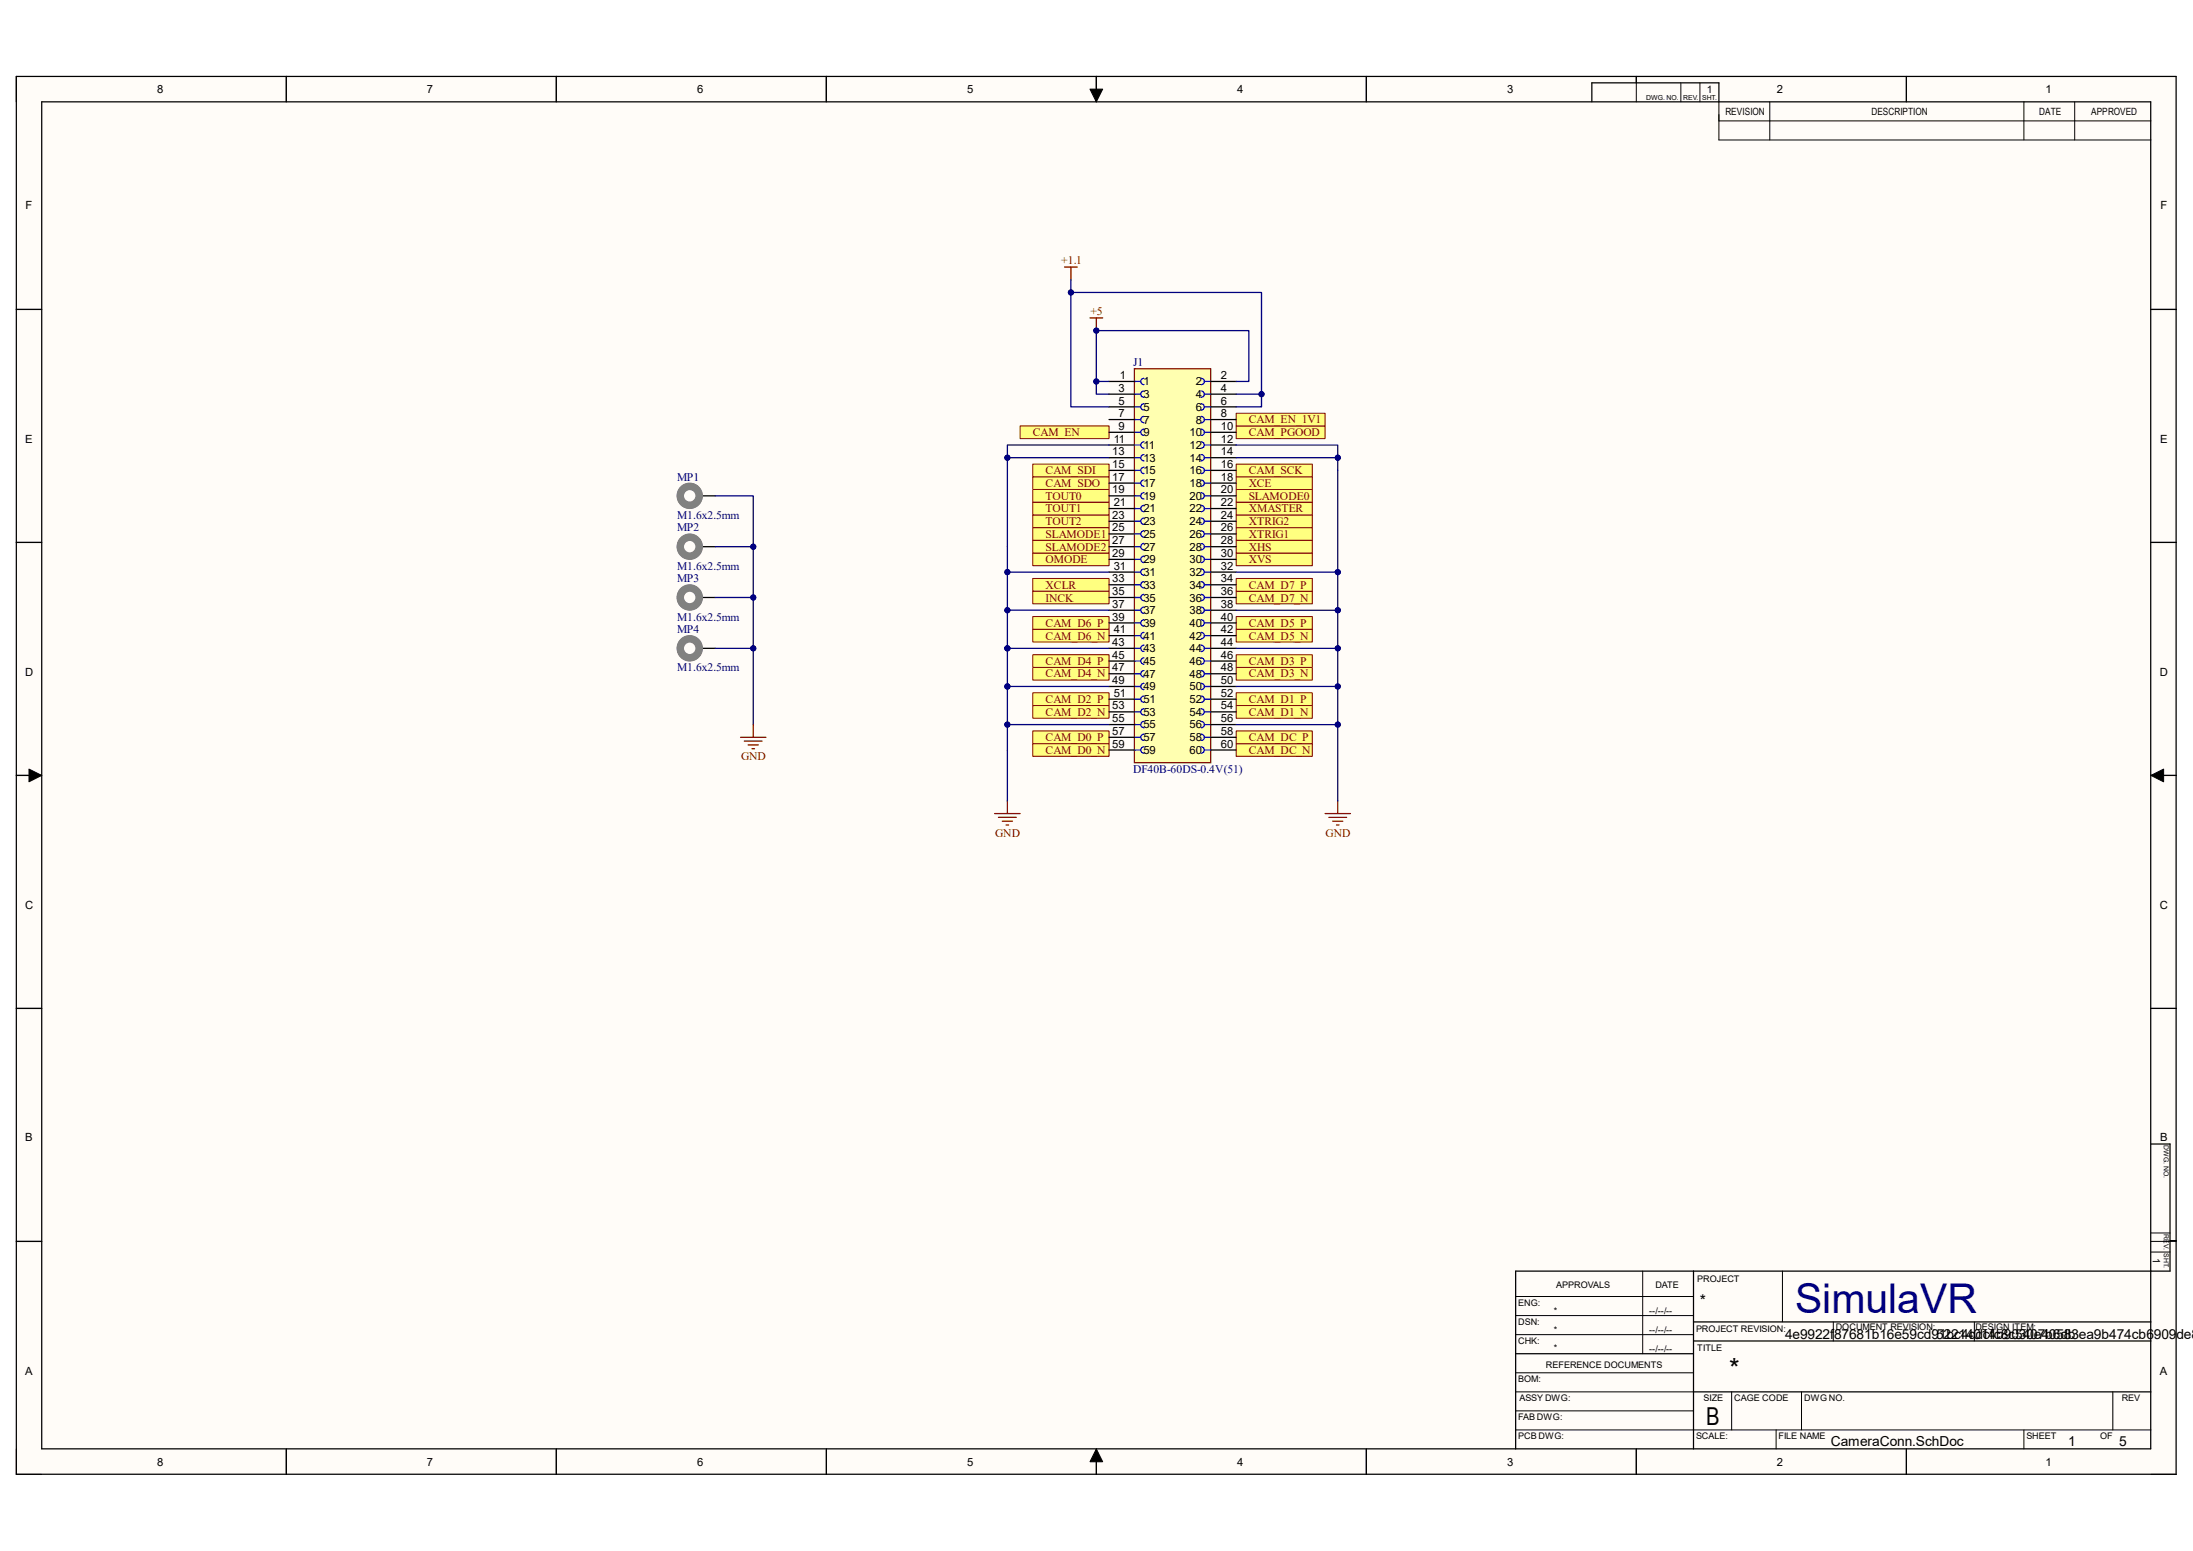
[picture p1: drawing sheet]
<svg xmlns="http://www.w3.org/2000/svg" width="297mm" height="210mm" viewBox="0 0 297 210" stroke-linecap="round" stroke-linejoin="round" font-family="sans-serif">
<g fill="#fffcf8">
<path d="M2.2 10.4h292.6v189.2h-292.6z" fill-rule="evenodd"/>
<path d="M5.7 13.8h285.6v182.4h-285.6z" fill-rule="evenodd"/>
</g>
<g fill="none" stroke="#000" stroke-width=".14">
<path d="M2.2 10.3v3.5M38.8 10.3v3.5M75.3 10.3v3.5M111.9 10.4v3.4M147.6 12.1h1.7l-.8 1.7zM148.5 10.4v3.4M185 10.4v3.4M221.6 10.4v3.4M227.6 11.2v2.6M230.2 11.2v2.6M232.8 13.8v5.2h58.5M232.8 16.4h58.5"/>
<path d="M239.7 13.8v5.2M258.2 10.4v3.4M274.1 13.8v5.2M281 13.8v5.2M2.2 41.9h3.4M291.3 41.9h3.5M2.2 73.4h3.4M291.3 73.4h3.5M2.2 105h3.4M3.9 104.1l1.7 .9-1.7 .9zM291.3 105l1.7-.9v1.8zM291.3 105h3.5"/>
<path d="M2.2 136.5h3.4M291.3 136.5h3.5M2.2 168.1h3.4M205.3 178.1h24.1M205.3 175.6h24.1M222.5 172.1v11.2M241.4 172.1v6.9M248.3 179v2.6M267.4 179v2.6M291.3 168.1h3.5M291.3 169.5h2.6M291.3 167h2.6"/>
<path d="M2.2 196.2v3.4h3.5M38.8 196.2v3.4M75.3 196.2v3.4M111.9 196.2v3.4M148.5 196.2l.8 1.7h-1.7zM148.5 196.2v3.4M185 196.2v3.4M205.3 193.6h86M205.3 180.7h24.1M205.3 188.5h24.1M205.3 185.9h24.1M205.3 191h24.1"/>
<path d="M221.6 196.2v3.4M234.5 188.5v5.1M240.5 193.6v2.6M244 188.5v5.1M258.2 196.2v3.4M274.1 193.6v2.6M286.2 188.5v5.1M291.3 199.6h3.5"/>
</g>
<g fill="none" stroke="#000" stroke-width=".17">
<path d="M2.2 10.4h292.5v189.2h-292.5zM5.7 13.8h285.6v182.4h-285.6zM38.8 10.3v3.5M75.3 10.3v3.5M111.9 10.4v3.4M148.5 10.4v3.4M185 10.4v3.4M215.6 13.8v-2.6h17.2v2.6M221.6 10.4v.8M258.2 10.4v3.4M2.2 41.9h3.4M291.3 41.9h3.5"/>
<path d="M2.2 73.4h3.4M291.3 73.4h3.5M2.2 105h3.4M291.3 105h3.5M2.2 136.5h3.4M291.3 136.5h3.5M291.3 154.9h2.6v17.2h-88.6v24.1M2.2 168.1h3.4M229.4 179h61.9M229.4 172.1v24.1M293.9 168h.9M38.8 196.2v3.4"/>
<path d="M75.3 196.2v3.4M111.9 196.2v3.4M148.5 196.2v3.4M185 196.2v3.4M205.3 183.3h24.1M221.6 196.2v3.4M229.4 181.6h61.9M229.4 188.5h61.9M258.2 196.2v3.4"/>
</g>
<path d="M147.6 12.1h1.7l-.8 1.7zM3.9 104.1l1.7 .9-1.7 .9zM291.3 105l1.7-.9v1.8zM148.5 196.2l.8 1.7h-1.7z" fill="#000"/>
<path d="M147.6 43h1.7M148.5 43v1.8" fill="none" stroke="#800000" stroke-width=".17"/>
<circle cx="148.5" cy="44.8" r=".34" fill="#000080"/>
<circle cx="148.5" cy="44.8" r=".34" fill="none" stroke="#000080" stroke-width=".14"/>
<path d="M144.2 36.2h1.7M145 36.2v1.7" fill="none" stroke="#800000" stroke-width=".17"/>
<path d="M167.4 100.7h10.3v1.7h-10.3z" fill-rule="evenodd" fill="#ffff80"/>
<path d="M167.4 100.7h10.3v1.7h-10.3z" fill="none" stroke="#800000" stroke-width=".14"/>
<path d="M139.9 100.7h10.3v1.7h-10.3z" fill-rule="evenodd" fill="#ffff80"/>
<path d="M139.9 100.7h10.3v1.7h-10.3z" fill="none" stroke="#800000" stroke-width=".14"/>
<path d="M167.4 99h10.3v1.7h-10.3z" fill-rule="evenodd" fill="#ffff80"/>
<path d="M167.4 99h10.3v1.7h-10.3z" fill="none" stroke="#800000" stroke-width=".14"/>
<path d="M139.9 99h10.3v1.7h-10.3z" fill-rule="evenodd" fill="#ffff80"/>
<path d="M139.9 99h10.3v1.7h-10.3z" fill="none" stroke="#800000" stroke-width=".14"/>
<path d="M167.4 95.5h10.3v1.8h-10.3z" fill-rule="evenodd" fill="#ffff80"/>
<path d="M167.4 95.5h10.3v1.8h-10.3z" fill="none" stroke="#800000" stroke-width=".14"/>
<path d="M139.9 95.5h10.3v1.8h-10.3z" fill-rule="evenodd" fill="#ffff80"/>
<path d="M139.9 95.5h10.3v1.8h-10.3z" fill="none" stroke="#800000" stroke-width=".14"/>
<path d="M167.4 93.8h10.3v1.7h-10.3z" fill-rule="evenodd" fill="#ffff80"/>
<path d="M167.4 93.8h10.3v1.7h-10.3z" fill="none" stroke="#800000" stroke-width=".14"/>
<path d="M139.9 93.8h10.3v1.7h-10.3z" fill-rule="evenodd" fill="#ffff80"/>
<path d="M139.9 93.8h10.3v1.7h-10.3z" fill="none" stroke="#800000" stroke-width=".14"/>
<path d="M167.4 90.4h10.3v1.7h-10.3z" fill-rule="evenodd" fill="#ffff80"/>
<path d="M167.4 90.4h10.3v1.7h-10.3z" fill="none" stroke="#800000" stroke-width=".14"/>
<path d="M139.9 90.4h10.3v1.7h-10.3z" fill-rule="evenodd" fill="#ffff80"/>
<path d="M139.9 90.4h10.3v1.7h-10.3z" fill="none" stroke="#800000" stroke-width=".14"/>
<path d="M167.4 88.7h10.3v1.7h-10.3z" fill-rule="evenodd" fill="#ffff80"/>
<path d="M167.4 88.7h10.3v1.7h-10.3z" fill="none" stroke="#800000" stroke-width=".14"/>
<path d="M139.9 88.7h10.3v1.7h-10.3z" fill-rule="evenodd" fill="#ffff80"/>
<path d="M139.9 88.7h10.3v1.7h-10.3z" fill="none" stroke="#800000" stroke-width=".14"/>
<path d="M167.4 85.2h10.3v1.7h-10.3z" fill-rule="evenodd" fill="#ffff80"/>
<path d="M167.4 85.2h10.3v1.7h-10.3z" fill="none" stroke="#800000" stroke-width=".14"/>
<path d="M139.9 85.2h10.3v1.7h-10.3z" fill-rule="evenodd" fill="#ffff80"/>
<path d="M139.9 85.2h10.3v1.7h-10.3z" fill="none" stroke="#800000" stroke-width=".14"/>
<path d="M167.4 83.5h10.3v1.7h-10.3z" fill-rule="evenodd" fill="#ffff80"/>
<path d="M167.4 83.5h10.3v1.7h-10.3z" fill="none" stroke="#800000" stroke-width=".14"/>
<path d="M139.9 83.5h10.3v1.7h-10.3z" fill-rule="evenodd" fill="#ffff80"/>
<path d="M139.9 83.5h10.3v1.7h-10.3z" fill="none" stroke="#800000" stroke-width=".14"/>
<path d="M167.4 80.1h10.3v1.7h-10.3z" fill-rule="evenodd" fill="#ffff80"/>
<path d="M167.4 80.1h10.3v1.7h-10.3z" fill="none" stroke="#800000" stroke-width=".14"/>
<path d="M167.4 78.3h10.3v1.8h-10.3z" fill-rule="evenodd" fill="#ffff80"/>
<path d="M167.4 78.3h10.3v1.8h-10.3z" fill="none" stroke="#800000" stroke-width=".14"/>
<path d="M139.9 80h10.3v1.8h-10.3z" fill-rule="evenodd" fill="#ffff80"/>
<path d="M139.9 80h10.3v1.8h-10.3z" fill="none" stroke="#800000" stroke-width=".14"/>
<path d="M139.9 78.3h10.3v1.7h-10.3z" fill-rule="evenodd" fill="#ffff80"/>
<path d="M139.9 78.3h10.3v1.7h-10.3z" fill="none" stroke="#800000" stroke-width=".14"/>
<path d="M167.4 74.9h10.3v1.7h-10.3z" fill-rule="evenodd" fill="#ffff80"/>
<path d="M167.4 74.9h10.3v1.7h-10.3z" fill="none" stroke="#800000" stroke-width=".14"/>
<path d="M167.4 73.2h10.3v1.7h-10.3z" fill-rule="evenodd" fill="#ffff80"/>
<path d="M167.4 73.2h10.3v1.7h-10.3z" fill="none" stroke="#800000" stroke-width=".14"/>
<path d="M167.4 71.4h10.3v1.8h-10.3z" fill-rule="evenodd" fill="#ffff80"/>
<path d="M167.4 71.4h10.3v1.8h-10.3z" fill="none" stroke="#800000" stroke-width=".14"/>
<path d="M167.4 69.7h10.3v1.7h-10.3z" fill-rule="evenodd" fill="#ffff80"/>
<path d="M167.4 69.7h10.3v1.7h-10.3z" fill="none" stroke="#800000" stroke-width=".14"/>
<path d="M139.9 74.9h10.3v1.7h-10.3z" fill-rule="evenodd" fill="#ffff80"/>
<path d="M139.9 74.9h10.3v1.7h-10.3z" fill="none" stroke="#800000" stroke-width=".14"/>
<path d="M139.9 73.2h10.3v1.7h-10.3z" fill-rule="evenodd" fill="#ffff80"/>
<path d="M139.9 73.2h10.3v1.7h-10.3z" fill="none" stroke="#800000" stroke-width=".14"/>
<path d="M139.9 71.4h10.3v1.8h-10.3z" fill-rule="evenodd" fill="#ffff80"/>
<path d="M139.9 71.4h10.3v1.8h-10.3z" fill="none" stroke="#800000" stroke-width=".14"/>
<path d="M139.9 69.7h10.3v1.7h-10.3z" fill-rule="evenodd" fill="#ffff80"/>
<path d="M139.9 69.7h10.3v1.7h-10.3z" fill="none" stroke="#800000" stroke-width=".14"/>
<path d="M167.4 68h10.3v1.7h-10.3z" fill-rule="evenodd" fill="#ffff80"/>
<path d="M167.4 68h10.3v1.7h-10.3z" fill="none" stroke="#800000" stroke-width=".14"/>
<path d="M139.9 68h10.3v1.7h-10.3z" fill-rule="evenodd" fill="#ffff80"/>
<path d="M139.9 68h10.3v1.7h-10.3z" fill="none" stroke="#800000" stroke-width=".14"/>
<path d="M167.4 66.3h10.3v1.7h-10.3z" fill-rule="evenodd" fill="#ffff80"/>
<path d="M167.4 66.3h10.3v1.7h-10.3z" fill="none" stroke="#800000" stroke-width=".14"/>
<path d="M139.9 66.3h10.3v1.7h-10.3z" fill-rule="evenodd" fill="#ffff80"/>
<path d="M139.9 66.3h10.3v1.7h-10.3z" fill="none" stroke="#800000" stroke-width=".14"/>
<path d="M167.4 64.6h10.3v1.7h-10.3z" fill-rule="evenodd" fill="#ffff80"/>
<path d="M167.4 64.6h10.3v1.7h-10.3z" fill="none" stroke="#800000" stroke-width=".14"/>
<path d="M139.9 64.6h10.3v1.7h-10.3z" fill-rule="evenodd" fill="#ffff80"/>
<path d="M139.9 64.6h10.3v1.7h-10.3z" fill="none" stroke="#800000" stroke-width=".14"/>
<path d="M167.4 62.8h10.3v1.8h-10.3z" fill-rule="evenodd" fill="#ffff80"/>
<path d="M167.4 62.8h10.3v1.8h-10.3z" fill="none" stroke="#800000" stroke-width=".14"/>
<path d="M139.9 62.8h10.3v1.8h-10.3z" fill-rule="evenodd" fill="#ffff80"/>
<path d="M139.9 62.8h10.3v1.8h-10.3z" fill="none" stroke="#800000" stroke-width=".14"/>
<path d="M134.7 110.2h3.5M135.2 110.7h2.4M135.7 111.2h1.4M136.3 111.7h.3M136.4 108.4v1.8M179.5 110.2h3.4M180 110.7h2.4M180.5 111.2h1.4M181 111.7h.4M181.2 108.4v1.8" fill="none" stroke="#800000" stroke-width=".17"/>
<path d="M167.4 57.7h12.1v1.7h-12.1z" fill-rule="evenodd" fill="#ffff80"/>
<path d="M167.4 57.7h12.1v1.7h-12.1z" fill="none" stroke="#800000" stroke-width=".14"/>
<path d="M138.2 57.7h12v1.7h-12z" fill-rule="evenodd" fill="#ffff80"/>
<path d="M138.2 57.7h12v1.7h-12z" fill="none" stroke="#800000" stroke-width=".14"/>
<path d="M167.4 56h12.1v1.7h-12.1z" fill-rule="evenodd" fill="#ffff80"/>
<path d="M167.4 56h12.1v1.7h-12.1z" fill="none" stroke="#800000" stroke-width=".14"/>
<path d="M153.6 49.9h10.4v53.4h-10.4z" fill-rule="evenodd" fill="#ffffb0"/>
<path d="M153.6 49.9h10.4v53.4h-10.4z" fill="none" stroke="#800000" stroke-width=".17"/>
<g fill="none" stroke="#00f" stroke-width=".17">
<path d="M153.6 51.7h.9M153.6 53.4h.9M153.6 55.1h.9M153.6 56.8h.9M153.6 58.5h.9M154.9 51.2a.43 .43 0 0 0-.4 .5 .43 .43 0 0 0 .4 .4M154.9 52.9a.43 .43 0 0 0-.4 .5 .43 .43 0 0 0 .4 .4M154.9 54.7a.43 .43 0 0 0-.4 .4 .43 .43 0 0 0 .4 .4M154.9 56.4a.43 .43 0 0 0-.4 .4 .43 .43 0 0 0 .4 .4M154.9 58.1a.43 .43 0 0 0-.4 .4 .43 .43 0 0 0 .4 .5M154.9 59.8a.43 .43 0 0 0-.4 .5 .43 .43 0 0 0 .4 .4M162.7 51.2a.43 .43 0 0 1 .4 .5 .43 .43 0 0 1-.4 .4"/>
<path d="M162.7 52.9a.43 .43 0 0 1 .4 .5 .43 .43 0 0 1-.4 .4M162.7 54.7a.43 .43 0 0 1 .4 .4 .43 .43 0 0 1-.4 .4M162.7 56.4a.43 .43 0 0 1 .4 .4 .43 .43 0 0 1-.4 .4M162.7 58.1a.43 .43 0 0 1 .4 .4 .43 .43 0 0 1-.4 .5M162.7 59.8a.43 .43 0 0 1 .4 .5 .43 .43 0 0 1-.4 .4M163.1 51.7h.9M163.1 53.4h.9M163.1 55.1h.9M163.1 56.8h.9M163.1 58.5h.9M153.6 60.3h.9M153.6 62h.9"/>
<path d="M153.6 63.7h.9M153.6 65.4h.9M153.6 67.1h.9M153.6 68.9h.9M153.6 70.6h.9M153.6 72.3h.9M153.6 74h.9M153.6 75.7h.9M153.6 77.5h.9M153.6 79.2h.9M154.9 61.5a.43 .43 0 0 0-.4 .5 .43 .43 0 0 0 .4 .4M154.9 63.3a.43 .43 0 0 0-.4 .4 .43 .43 0 0 0 .4 .4"/>
<path d="M154.9 65a.43 .43 0 0 0-.4 .4 .43 .43 0 0 0 .4 .4M154.9 66.7a.43 .43 0 0 0-.4 .4 .43 .43 0 0 0 .4 .5M154.9 68.4a.43 .43 0 0 0-.4 .5 .43 .43 0 0 0 .4 .4M154.9 70.2a.43 .43 0 0 0-.4 .4 .43 .43 0 0 0 .4 .4M154.9 71.9a.43 .43 0 0 0-.4 .4 .43 .43 0 0 0 .4 .4M154.9 73.6a.43 .43 0 0 0-.4 .4 .43 .43 0 0 0 .4 .5M154.9 75.3a.43 .43 0 0 0-.4 .4 .43 .43 0 0 0 .4 .5M154.9 77a.43 .43 0 0 0-.4 .5 .43 .43 0 0 0 .4 .4M154.9 78.8a.43 .43 0 0 0-.4 .4 .43 .43 0 0 0 .4 .4M162.7 61.5a.43 .43 0 0 1 .4 .5 .43 .43 0 0 1-.4 .4M162.7 63.3a.43 .43 0 0 1 .4 .4 .43 .43 0 0 1-.4 .4M162.7 65a.43 .43 0 0 1 .4 .4 .43 .43 0 0 1-.4 .4"/>
<path d="M162.7 66.7a.43 .43 0 0 1 .4 .4 .43 .43 0 0 1-.4 .5M162.7 68.4a.43 .43 0 0 1 .4 .5 .43 .43 0 0 1-.4 .4M162.7 70.2a.43 .43 0 0 1 .4 .4 .43 .43 0 0 1-.4 .4M162.7 71.9a.43 .43 0 0 1 .4 .4 .43 .43 0 0 1-.4 .4M162.7 73.6a.43 .43 0 0 1 .4 .4 .43 .43 0 0 1-.4 .5M162.7 75.3a.43 .43 0 0 1 .4 .4 .43 .43 0 0 1-.4 .5M162.7 77a.43 .43 0 0 1 .4 .5 .43 .43 0 0 1-.4 .4M162.7 78.8a.43 .43 0 0 1 .4 .4 .43 .43 0 0 1-.4 .4M163.1 60.3h.9M163.1 62h.9M163.1 63.7h.9M163.1 65.4h.9"/>
<path d="M163.1 67.1h.9M163.1 68.9h.9M163.1 70.6h.9M163.1 72.3h.9M163.1 74h.9M163.1 75.7h.9M163.1 77.5h.9M163.1 79.2h.9M153.6 80.9h.9M153.6 82.6h.9M153.6 84.3h.9M153.6 86.1h.9"/>
<path d="M153.6 87.8h.9M153.6 89.5h.9M153.6 91.2h.9M153.6 93h.9M153.6 94.7h.9M153.6 96.4h.9M153.6 98.1h.9M153.6 99.8h.9M154.9 80.5a.43 .43 0 0 0-.4 .4 .43 .43 0 0 0 .4 .4M154.9 82.2a.43 .43 0 0 0-.4 .4 .43 .43 0 0 0 .4 .5M154.9 83.9a.43 .43 0 0 0-.4 .4 .43 .43 0 0 0 .4 .5M154.9 85.6a.43 .43 0 0 0-.4 .5 .43 .43 0 0 0 .4 .4"/>
<path d="M154.9 87.4a.43 .43 0 0 0-.4 .4 .43 .43 0 0 0 .4 .4M154.9 89.1a.43 .43 0 0 0-.4 .4 .43 .43 0 0 0 .4 .4M154.9 90.8a.43 .43 0 0 0-.4 .4 .43 .43 0 0 0 .4 .5M154.9 92.5a.43 .43 0 0 0-.4 .5 .43 .43 0 0 0 .4 .4M154.9 94.2a.43 .43 0 0 0-.4 .5 .43 .43 0 0 0 .4 .4M154.9 96a.43 .43 0 0 0-.4 .4 .43 .43 0 0 0 .4 .4M154.9 97.7a.43 .43 0 0 0-.4 .4 .43 .43 0 0 0 .4 .4M154.9 99.4a.43 .43 0 0 0-.4 .4 .43 .43 0 0 0 .4 .5M162.7 80.5a.43 .43 0 0 1 .4 .4 .43 .43 0 0 1-.4 .4M162.7 82.2a.43 .43 0 0 1 .4 .4 .43 .43 0 0 1-.4 .5M162.7 83.9a.43 .43 0 0 1 .4 .4 .43 .43 0 0 1-.4 .5M162.7 85.6a.43 .43 0 0 1 .4 .5 .43 .43 0 0 1-.4 .4"/>
<path d="M162.7 87.4a.43 .43 0 0 1 .4 .4 .43 .43 0 0 1-.4 .4M162.7 89.1a.43 .43 0 0 1 .4 .4 .43 .43 0 0 1-.4 .4M162.7 90.8a.43 .43 0 0 1 .4 .4 .43 .43 0 0 1-.4 .5M162.7 92.5a.43 .43 0 0 1 .4 .5 .43 .43 0 0 1-.4 .4M162.7 94.2a.43 .43 0 0 1 .4 .5 .43 .43 0 0 1-.4 .4M162.7 96a.43 .43 0 0 1 .4 .4 .43 .43 0 0 1-.4 .4M162.7 97.7a.43 .43 0 0 1 .4 .4 .43 .43 0 0 1-.4 .4M162.7 99.4a.43 .43 0 0 1 .4 .4 .43 .43 0 0 1-.4 .5M163.1 80.9h.9M163.1 82.6h.9M163.1 84.3h.9M163.1 86.1h.9"/>
<path d="M163.1 87.8h.9M163.1 89.5h.9M163.1 91.2h.9M163.1 93h.9M163.1 94.7h.9M163.1 96.4h.9M163.1 98.1h.9M163.1 99.8h.9M153.6 101.6h.9M154.9 101.1a.43 .43 0 0 0-.4 .5 .43 .43 0 0 0 .4 .4M162.7 101.1a.43 .43 0 0 1 .4 .5 .43 .43 0 0 1-.4 .4M163.1 101.6h.9"/>
</g>
<g fill="none" stroke="#000" stroke-width=".17">
<path d="M150.2 51.7h3.4M150.2 53.4h3.4M150.2 55.1h3.4M150.2 56.8h3.4M150.2 58.5h3.4M164 51.7h3.4M164 53.4h3.4M164 55.1h3.4M164 56.8h3.4M164 58.5h3.4M95.1 67.1h1.8M95.1 74h1.8"/>
<path d="M150.2 60.3h3.4M150.2 62h3.4M150.2 63.7h3.4M150.2 65.4h3.4M150.2 67.1h3.4M150.2 68.9h3.4M150.2 70.6h3.4M150.2 72.3h3.4M150.2 74h3.4M150.2 75.7h3.4M150.2 77.5h3.4M150.2 79.2h3.4"/>
<path d="M164 60.3h3.4M164 62h3.4M164 63.7h3.4M164 65.4h3.4M164 67.1h3.4M164 68.9h3.4M164 70.6h3.4M164 72.3h3.4M164 74h3.4M164 75.7h3.4M164 77.5h3.4M164 79.2h3.4"/>
<path d="M95.1 80.9h1.8M95.1 87.8h1.8M150.2 80.9h3.4M150.2 82.6h3.4M150.2 84.3h3.4M150.2 86.1h3.4M150.2 87.8h3.4M150.2 89.5h3.4M150.2 91.2h3.4M150.2 93h3.4M150.2 94.7h3.4M150.2 96.4h3.4"/>
<path d="M150.2 98.1h3.4M150.2 99.8h3.4M164 80.9h3.4M164 82.6h3.4M164 84.3h3.4M164 86.1h3.4M164 87.8h3.4M164 89.5h3.4M164 91.2h3.4M164 93h3.4M164 94.7h3.4M164 96.4h3.4"/>
<path d="M164 98.1h3.4M164 99.8h3.4M150.2 101.6h3.4M164 101.6h3.4"/>
</g>
<g fill="none" stroke="#808080" stroke-width=".14">
<circle cx="93.4" cy="67.1" r="1.72"/>
<circle cx="93.4" cy="74" r="1.72"/>
<circle cx="93.4" cy="80.9" r="1.72"/>
<circle cx="93.4" cy="87.8" r="1.72"/>
</g>
<g fill="none" stroke="#808080" stroke-width=".86">
<circle cx="93.4" cy="74" r="1.3"/>
<circle cx="93.4" cy="67.1" r="1.3"/>
<circle cx="93.4" cy="80.9" r="1.3"/>
<circle cx="93.4" cy="87.8" r="1.3"/>
</g>
<g fill="none" stroke="#808080" stroke-width=".17">
<circle cx="93.4" cy="74" r=".86"/>
<circle cx="93.4" cy="67.1" r=".86"/>
<circle cx="93.4" cy="80.9" r=".86"/>
<circle cx="93.4" cy="87.8" r=".86"/>
</g>
<path d="M150.2 51.7h-1.7v1.7h1.7" fill="none" stroke="#000080" stroke-width=".17"/>
<circle cx="148.5" cy="51.7" r=".34" fill="#000080"/>
<circle cx="148.5" cy="51.7" r=".34" fill="none" stroke="#000080" stroke-width=".14"/>
<path d="M148.5 51.7v-6.9h20.6v6.9h-1.7" fill="none" stroke="#000080" stroke-width=".17"/>
<circle cx="148.5" cy="51.7" r=".34" fill="#000080"/>
<circle cx="148.5" cy="51.7" r=".34" fill="none" stroke="#000080" stroke-width=".14"/>
<circle cx="148.5" cy="44.8" r=".34" fill="#000080"/>
<circle cx="148.5" cy="44.8" r=".34" fill="none" stroke="#000080" stroke-width=".14"/>
<path d="M167.4 53.4h3.5v1.7h-3.5" fill="none" stroke="#000080" stroke-width=".17"/>
<circle cx="170.9" cy="53.4" r=".34" fill="#000080"/>
<circle cx="170.9" cy="53.4" r=".34" fill="none" stroke="#000080" stroke-width=".14"/>
<path d="M170.9 53.4v-13.8h-25.9v15.5h5.2" fill="none" stroke="#000080" stroke-width=".17"/>
<circle cx="170.9" cy="53.4" r=".34" fill="#000080"/>
<circle cx="170.9" cy="53.4" r=".34" fill="none" stroke="#000080" stroke-width=".14"/>
<circle cx="145" cy="39.6" r=".34" fill="#000080"/>
<circle cx="145" cy="39.6" r=".34" fill="none" stroke="#000080" stroke-width=".14"/>
<path d="M145 37.9v1.7" fill="none" stroke="#000080" stroke-width=".17"/>
<circle cx="145" cy="39.6" r=".34" fill="#000080"/>
<circle cx="145" cy="39.6" r=".34" fill="none" stroke="#000080" stroke-width=".14"/>
<path d="M167.4 98.1h13.8v10.3" fill="none" stroke="#000080" stroke-width=".17"/>
<circle cx="181.2" cy="98.1" r=".34" fill="#000080"/>
<circle cx="181.2" cy="98.1" r=".34" fill="none" stroke="#000080" stroke-width=".14"/>
<path d="M167.4 82.6h13.8" fill="none" stroke="#000080" stroke-width=".17"/>
<circle cx="181.2" cy="82.6" r=".34" fill="#000080"/>
<circle cx="181.2" cy="82.6" r=".34" fill="none" stroke="#000080" stroke-width=".14"/>
<path d="M167.4 93h13.8" fill="none" stroke="#000080" stroke-width=".17"/>
<circle cx="181.2" cy="93" r=".34" fill="#000080"/>
<circle cx="181.2" cy="93" r=".34" fill="none" stroke="#000080" stroke-width=".14"/>
<path d="M150.2 82.6h-13.8v5.2" fill="none" stroke="#000080" stroke-width=".17"/>
<circle cx="136.4" cy="82.6" r=".34" fill="#000080"/>
<circle cx="136.4" cy="82.6" r=".34" fill="none" stroke="#000080" stroke-width=".14"/>
<circle cx="136.4" cy="87.8" r=".34" fill="#000080"/>
<circle cx="136.4" cy="87.8" r=".34" fill="none" stroke="#000080" stroke-width=".14"/>
<path d="M136.4 87.8h13.8" fill="none" stroke="#000080" stroke-width=".17"/>
<circle cx="136.4" cy="87.8" r=".34" fill="#000080"/>
<circle cx="136.4" cy="87.8" r=".34" fill="none" stroke="#000080" stroke-width=".14"/>
<path d="M136.4 93h13.8" fill="none" stroke="#000080" stroke-width=".17"/>
<circle cx="136.4" cy="93" r=".34" fill="#000080"/>
<circle cx="136.4" cy="93" r=".34" fill="none" stroke="#000080" stroke-width=".14"/>
<path d="M136.4 87.8v5.2M136.4 101.6v6.8" fill="none" stroke="#000080" stroke-width=".17"/>
<circle cx="136.4" cy="93" r=".34" fill="#000080"/>
<circle cx="136.4" cy="93" r=".34" fill="none" stroke="#000080" stroke-width=".14"/>
<circle cx="136.4" cy="87.8" r=".34" fill="#000080"/>
<circle cx="136.4" cy="87.8" r=".34" fill="none" stroke="#000080" stroke-width=".14"/>
<path d="M136.4 93v5.1" fill="none" stroke="#000080" stroke-width=".17"/>
<circle cx="136.4" cy="98.1" r=".34" fill="#000080"/>
<circle cx="136.4" cy="98.1" r=".34" fill="none" stroke="#000080" stroke-width=".14"/>
<circle cx="136.4" cy="93" r=".34" fill="#000080"/>
<circle cx="136.4" cy="93" r=".34" fill="none" stroke="#000080" stroke-width=".14"/>
<path d="M150.2 98.1h-13.8v3.5" fill="none" stroke="#000080" stroke-width=".17"/>
<circle cx="136.4" cy="98.1" r=".34" fill="#000080"/>
<circle cx="136.4" cy="98.1" r=".34" fill="none" stroke="#000080" stroke-width=".14"/>
<path d="M167.4 60.3h13.8v1.7" fill="none" stroke="#000080" stroke-width=".17"/>
<circle cx="181.2" cy="62" r=".34" fill="#000080"/>
<circle cx="181.2" cy="62" r=".34" fill="none" stroke="#000080" stroke-width=".14"/>
<path d="M181.2 63.7v13.8" fill="none" stroke="#000080" stroke-width=".17"/>
<circle cx="181.2" cy="77.5" r=".34" fill="#000080"/>
<circle cx="181.2" cy="77.5" r=".34" fill="none" stroke="#000080" stroke-width=".14"/>
<path d="M167.4 62h13.8v1.7" fill="none" stroke="#000080" stroke-width=".17"/>
<circle cx="181.2" cy="62" r=".34" fill="#000080"/>
<circle cx="181.2" cy="62" r=".34" fill="none" stroke="#000080" stroke-width=".14"/>
<path d="M136.4 77.5h13.8" fill="none" stroke="#000080" stroke-width=".17"/>
<circle cx="136.4" cy="77.5" r=".34" fill="#000080"/>
<circle cx="136.4" cy="77.5" r=".34" fill="none" stroke="#000080" stroke-width=".14"/>
<path d="M150.2 60.3h-13.8v1.7" fill="none" stroke="#000080" stroke-width=".17"/>
<circle cx="136.4" cy="62" r=".34" fill="#000080"/>
<circle cx="136.4" cy="62" r=".34" fill="none" stroke="#000080" stroke-width=".14"/>
<path d="M150.2 62h-13.8v12" fill="none" stroke="#000080" stroke-width=".17"/>
<circle cx="136.4" cy="62" r=".34" fill="#000080"/>
<circle cx="136.4" cy="62" r=".34" fill="none" stroke="#000080" stroke-width=".14"/>
<path d="M167.4 87.8h13.8" fill="none" stroke="#000080" stroke-width=".17"/>
<circle cx="181.2" cy="87.8" r=".34" fill="#000080"/>
<circle cx="181.2" cy="87.8" r=".34" fill="none" stroke="#000080" stroke-width=".14"/>
<path d="M167.4 77.5h13.8v20.6" fill="none" stroke="#000080" stroke-width=".17"/>
<circle cx="181.2" cy="77.5" r=".34" fill="#000080"/>
<circle cx="181.2" cy="77.5" r=".34" fill="none" stroke="#000080" stroke-width=".14"/>
<circle cx="181.2" cy="82.6" r=".34" fill="#000080"/>
<circle cx="181.2" cy="82.6" r=".34" fill="none" stroke="#000080" stroke-width=".14"/>
<circle cx="181.2" cy="87.8" r=".34" fill="#000080"/>
<circle cx="181.2" cy="87.8" r=".34" fill="none" stroke="#000080" stroke-width=".14"/>
<circle cx="181.2" cy="93" r=".34" fill="#000080"/>
<circle cx="181.2" cy="93" r=".34" fill="none" stroke="#000080" stroke-width=".14"/>
<circle cx="181.2" cy="98.1" r=".34" fill="#000080"/>
<circle cx="181.2" cy="98.1" r=".34" fill="none" stroke="#000080" stroke-width=".14"/>
<path d="M136.4 74v8.6" fill="none" stroke="#000080" stroke-width=".17"/>
<circle cx="136.4" cy="77.5" r=".34" fill="#000080"/>
<circle cx="136.4" cy="77.5" r=".34" fill="none" stroke="#000080" stroke-width=".14"/>
<circle cx="136.4" cy="82.6" r=".34" fill="#000080"/>
<circle cx="136.4" cy="82.6" r=".34" fill="none" stroke="#000080" stroke-width=".14"/>
<path d="M96.9 74h5.1" fill="none" stroke="#000080" stroke-width=".17"/>
<circle cx="102" cy="74" r=".34" fill="#000080"/>
<circle cx="102" cy="74" r=".34" fill="none" stroke="#000080" stroke-width=".14"/>
<path d="M96.9 80.9h5.1" fill="none" stroke="#000080" stroke-width=".17"/>
<circle cx="102" cy="80.9" r=".34" fill="#000080"/>
<circle cx="102" cy="80.9" r=".34" fill="none" stroke="#000080" stroke-width=".14"/>
<path d="M96.9 87.8h5.1" fill="none" stroke="#000080" stroke-width=".17"/>
<circle cx="102" cy="87.8" r=".34" fill="#000080"/>
<circle cx="102" cy="87.8" r=".34" fill="none" stroke="#000080" stroke-width=".14"/>
<path d="M96.9 67.1h5.1v31" fill="none" stroke="#000080" stroke-width=".17"/>
<circle cx="102" cy="87.8" r=".34" fill="#000080"/>
<circle cx="102" cy="87.8" r=".34" fill="none" stroke="#000080" stroke-width=".14"/>
<circle cx="102" cy="80.9" r=".34" fill="#000080"/>
<circle cx="102" cy="80.9" r=".34" fill="none" stroke="#000080" stroke-width=".14"/>
<circle cx="102" cy="74" r=".34" fill="#000080"/>
<circle cx="102" cy="74" r=".34" fill="none" stroke="#000080" stroke-width=".14"/>
<path d="M100.3 99.8h3.4M102 98.1v1.7M100.8 100.4h2.4M101.3 100.9h1.4M101.8 101.4h.4" fill="none" stroke="#800000" stroke-width=".17"/>
<text font-size="5.5" fill="#000080" x="243.1" y="177.8">SimulaVR</text>
<text font-size="3.7" x="234.2" y="186.6">*</text>
<text font-size="3.3" x="231.1" y="192.9">B</text>
<text font-size="2.2" x="230.2" y="176.8">*</text>
<g font-size="1.9">
<text x="241.8" y="181.4">4e9922f87681b16e59cd91bc4cdcfc8c5407b6db</text>
<text x="262.2" y="181.4">52214014b9030e40583ea9b474cb6909de84</text>
<text x="247.9" y="195.8">CameraConn.SchDoc</text>
<text x="280.1" y="195.8">1</text>
<text x="287" y="195.8">5</text>
</g>
<g font-size="1.6" fill="#800000">
<text x="143.7" y="35.8">+1.1</text>
<text x="147.7" y="42.7">+5</text>
<text x="139.9" y="59.1">CAM_EN</text>
<text x="169.1" y="59.1">CAM_PGOOD</text>
<text x="169.1" y="57.3">CAM_EN_1V1</text>
<text x="141.6" y="66">CAM_SDO</text>
<text x="141.6" y="64.2">CAM_SDI</text>
<text x="169.1" y="66">XCE</text>
<text x="169.1" y="64.2">CAM_SCK</text>
<text x="141.6" y="71.1">TOUT2</text>
<text x="141.6" y="69.4">TOUT1</text>
<text x="141.6" y="67.6">TOUT0</text>
<text x="169.1" y="71.1">XTRIG2</text>
<text x="169.1" y="69.4">XMASTER</text>
<text x="169.1" y="67.6">SLAMODE0</text>
<text x="141.6" y="76.3">OMODE</text>
<text x="141.6" y="74.5">SLAMODE2</text>
<text x="141.6" y="72.8">SLAMODE1</text>
<text x="169.1" y="76.3">XVS</text>
<text x="169.1" y="74.5">XHS</text>
<text x="169.1" y="72.8">XTRIG1</text>
<text x="141.6" y="81.4">INCK</text>
<text x="141.6" y="79.7">XCLR</text>
<text x="169.1" y="81.4">CAM_D7_N</text>
<text x="169.1" y="79.7">CAM_D7_P</text>
<text x="141.6" y="86.6">CAM_D6_N</text>
<text x="141.6" y="84.9">CAM_D6_P</text>
<text x="169.1" y="86.6">CAM_D5_N</text>
<text x="169.1" y="84.9">CAM_D5_P</text>
<text x="141.6" y="95.2">CAM_D2_P</text>
<text x="141.6" y="91.7">CAM_D4_N</text>
<text x="141.6" y="90">CAM_D4_P</text>
<text x="169.1" y="95.2">CAM_D1_P</text>
<text x="169.1" y="91.7">CAM_D3_N</text>
<text x="169.1" y="90">CAM_D3_P</text>
<text x="141.6" y="100.4">CAM_D0_P</text>
<text x="141.6" y="96.9">CAM_D2_N</text>
<text x="169.1" y="100.4">CAM_DC_P</text>
<text x="169.1" y="96.9">CAM_D1_N</text>
<text x="100.4" y="103">GND</text>
<text x="141.6" y="102.1">CAM_D0_N</text>
<text x="169.1" y="102.1">CAM_DC_N</text>
<text x="134.8" y="113.3">GND</text>
<text x="179.5" y="113.3">GND</text>
</g>
<g font-size="1.6" fill="#000080">
<text x="153.5" y="49.6">J1</text>
<text x="91.7" y="65.1">MP1</text>
<text x="91.7" y="70.2">M1.6x2.5mm</text>
<text x="91.7" y="72">MP2</text>
<text x="91.7" y="77.1">M1.6x2.5mm</text>
<text x="91.7" y="78.9">MP3</text>
<text x="91.7" y="84">M1.6x2.5mm</text>
<text x="91.7" y="85.7">MP4</text>
<text x="91.7" y="90.9">M1.6x2.5mm</text>
<text x="153.5" y="104.6">DF40B-60DS-0.4V(51)</text>
</g>
<g font-size="1.5">
<text x="21.3" y="12.6">8</text>
<text x="57.8" y="12.6">7</text>
<text x="94.4" y="12.6">6</text>
<text x="131" y="12.6">5</text>
<text x="167.6" y="12.6">4</text>
<text x="204.1" y="12.6">3</text>
<text x="240.7" y="12.6">2</text>
<text x="277" y="12.6">1</text>
<text x="3.5" y="28.4">F</text>
<text x="292.6" y="28.4">F</text>
<text x="151.5" y="53">3</text>
<text x="151.7" y="51.3">1</text>
<text x="154.9" y="52.2">1</text>
<text x="154.9" y="53.9">3</text>
<text x="162" y="52.2">2</text>
<text x="162" y="53.9">4</text>
<text x="165.4" y="51.3">2</text>
<text x="165.4" y="53">4</text>
<text x="3.4" y="59.9">E</text>
<text x="150.8" y="59.9">11</text>
<text x="151.5" y="54.8">5</text>
<text x="151.5" y="56.5">7</text>
<text x="151.5" y="58.2">9</text>
<text x="154.9" y="55.6">5</text>
<text x="154.9" y="57.4">7</text>
<text x="154.9" y="59.1">9</text>
<text x="161.1" y="59.1">10</text>
<text x="162" y="55.6">6</text>
<text x="162" y="57.4">8</text>
<text x="165.4" y="54.8">6</text>
<text x="165.4" y="56.5">8</text>
<text x="165.4" y="58.2">10</text>
<text x="165.4" y="59.9">12</text>
<text x="292.6" y="59.9">E</text>
<text x="150.6" y="61.6">13</text>
<text x="150.6" y="63.4">15</text>
<text x="150.6" y="65.1">17</text>
<text x="154.9" y="60.8">11</text>
<text x="154.9" y="62.5">13</text>
<text x="154.9" y="64.2">15</text>
<text x="154.9" y="66">17</text>
<text x="161.1" y="60.8">12</text>
<text x="161.1" y="62.5">14</text>
<text x="161.1" y="64.2">16</text>
<text x="161.1" y="66">18</text>
<text x="165.4" y="61.6">14</text>
<text x="165.4" y="63.4">16</text>
<text x="165.4" y="65.1">18</text>
<text x="150.6" y="66.8">19</text>
<text x="150.6" y="70.3">23</text>
<text x="150.6" y="72">25</text>
<text x="150.8" y="68.5">21</text>
<text x="154.9" y="67.7">19</text>
<text x="154.9" y="69.4">21</text>
<text x="154.9" y="71.1">23</text>
<text x="161.1" y="67.7">20</text>
<text x="161.1" y="69.4">22</text>
<text x="161.1" y="71.1">24</text>
<text x="165.4" y="66.8">20</text>
<text x="165.4" y="68.5">22</text>
<text x="165.4" y="70.3">24</text>
<text x="165.4" y="72">26</text>
<text x="150.6" y="73.7">27</text>
<text x="150.6" y="75.4">29</text>
<text x="150.8" y="77.1">31</text>
<text x="154.9" y="72.9">25</text>
<text x="154.9" y="74.5">27</text>
<text x="154.9" y="76.3">29</text>
<text x="154.9" y="78">31</text>
<text x="161.1" y="72.9">26</text>
<text x="161.1" y="74.5">28</text>
<text x="161.1" y="76.3">30</text>
<text x="161.1" y="78">32</text>
<text x="165.4" y="73.7">28</text>
<text x="165.4" y="75.4">30</text>
<text x="165.4" y="77.1">32</text>
<text x="150.6" y="78.9">33</text>
<text x="150.6" y="80.6">35</text>
<text x="150.6" y="82.3">37</text>
<text x="154.9" y="79.7">33</text>
<text x="154.9" y="81.4">35</text>
<text x="154.9" y="83.1">37</text>
<text x="161.1" y="79.7">34</text>
<text x="161.1" y="81.4">36</text>
<text x="161.1" y="83.1">38</text>
<text x="165.4" y="78.9">34</text>
<text x="165.4" y="80.6">36</text>
<text x="165.4" y="82.3">38</text>
<text x="150.6" y="84">39</text>
<text x="150.6" y="87.5">43</text>
<text x="150.6" y="89.2">45</text>
<text x="150.8" y="85.7">41</text>
<text x="154.9" y="84.9">39</text>
<text x="154.9" y="86.6">41</text>
<text x="154.9" y="88.3">43</text>
<text x="161.1" y="84.9">40</text>
<text x="161.1" y="86.6">42</text>
<text x="161.1" y="88.3">44</text>
<text x="165.4" y="84">40</text>
<text x="165.4" y="85.7">42</text>
<text x="165.4" y="87.5">44</text>
<text x="165.4" y="89.2">46</text>
<text x="3.4" y="91.5">D</text>
<text x="150.6" y="90.9">47</text>
<text x="150.6" y="92.6">49</text>
<text x="150.8" y="94.4">51</text>
<text x="154.9" y="90">45</text>
<text x="154.9" y="91.8">47</text>
<text x="154.9" y="93.5">49</text>
<text x="154.9" y="95.2">51</text>
<text x="161.1" y="90">46</text>
<text x="161.1" y="91.8">48</text>
<text x="161.1" y="93.5">50</text>
<text x="161.1" y="95.2">52</text>
<text x="165.4" y="90.9">48</text>
<text x="165.4" y="92.6">50</text>
<text x="165.4" y="94.4">52</text>
<text x="292.5" y="91.5">D</text>
<text x="150.6" y="96.1">53</text>
<text x="150.6" y="97.8">55</text>
<text x="150.6" y="99.5">57</text>
<text x="150.6" y="101.2">59</text>
<text x="154.9" y="96.9">53</text>
<text x="154.9" y="98.6">55</text>
<text x="154.9" y="100.4">57</text>
<text x="161.1" y="96.9">54</text>
<text x="161.1" y="98.6">56</text>
<text x="161.1" y="100.4">58</text>
<text x="165.4" y="96.1">54</text>
<text x="165.4" y="97.8">56</text>
<text x="165.4" y="99.5">58</text>
<text x="165.4" y="101.2">60</text>
<text x="154.9" y="102.1">59</text>
<text x="161.1" y="102.1">60</text>
<text x="3.4" y="123">C</text>
<text x="292.5" y="123">C</text>
<text x="3.4" y="154.6">B</text>
<text x="292.6" y="154.6">B</text>
<text x="3.4" y="186.1">A</text>
<text x="292.5" y="186.1">A</text>
<text x="21.3" y="198.5">8</text>
<text x="57.8" y="198.5">7</text>
<text x="94.4" y="198.5">6</text>
<text x="131" y="198.5">5</text>
<text x="167.6" y="198.5">4</text>
<text x="204.1" y="198.5">3</text>
<text x="240.7" y="198.5">2</text>
<text x="277" y="198.5">1</text>
</g>
<g font-size="1.4">
<text x="231.2" y="12.7">1</text>
<text x="233.7" y="15.6">REVISION</text>
<text x="253.4" y="15.6">DESCRIPTION</text>
<text x="276.2" y="15.6">DATE</text>
<text x="283.2" y="15.6">APPROVED</text>
<text x="291.6" y="170.3" transform="rotate(90 291.6 170.3)">1</text>
</g>
<g font-size="1.2">
<text x="229.9" y="173.6">PROJECT</text>
<text x="205.6" y="176.8">ENG:</text>
<text x="205.6" y="179.4">DSN:</text>
<text x="210.4" y="177.9">*</text>
<text x="210.8" y="174.4">APPROVALS</text>
<text x="223.4" y="177.9">--/--/--</text>
<text x="224.2" y="174.4">DATE</text>
<text x="205.6" y="182">CHK:</text>
<text x="209.4" y="185.3">REFERENCE DOCUMENTS</text>
<text x="210.4" y="180.5">*</text>
<text x="210.4" y="182.9">*</text>
<text x="223.4" y="180.5">--/--/--</text>
<text x="223.4" y="183">--/--/--</text>
<text x="229.7" y="180.3">PROJECT REVISION:</text>
<text x="229.9" y="182.9">TITLE</text>
<text x="248.6" y="180.1">DOCUMENT REVISION:</text>
<text x="267.5" y="180.1">DESIGN ITEM:</text>
<text x="205.6" y="187.2">BOM:</text>
<text x="205.8" y="189.7">ASSY DWG:</text>
<text x="230.7" y="189.7">SIZE</text>
<text x="234.9" y="189.7">CAGE CODE</text>
<text x="244.3" y="189.7">DWG NO.</text>
<text x="287.4" y="189.7">REV</text>
<text x="205.6" y="192.3">FAB DWG:</text>
<text x="205.6" y="194.9">PCB DWG:</text>
<text x="229.7" y="194.9">SCALE:</text>
<text x="240.9" y="194.9">FILE NAME</text>
<text x="274.5" y="194.9">SHEET</text>
<text x="284.4" y="194.9">OF</text>
</g>
<g font-size=".9">
<text x="223" y="13.6">DWG. NO.</text>
<text x="228" y="13.6">REV. SHT.</text>
<text x="293.1" y="155.1" transform="rotate(90 293.1 155.1)">DWG. NO.</text>
<text x="293.1" y="167.1" transform="rotate(90 293.1 167.1)">REV. SHT.</text>
</g>
</svg>
